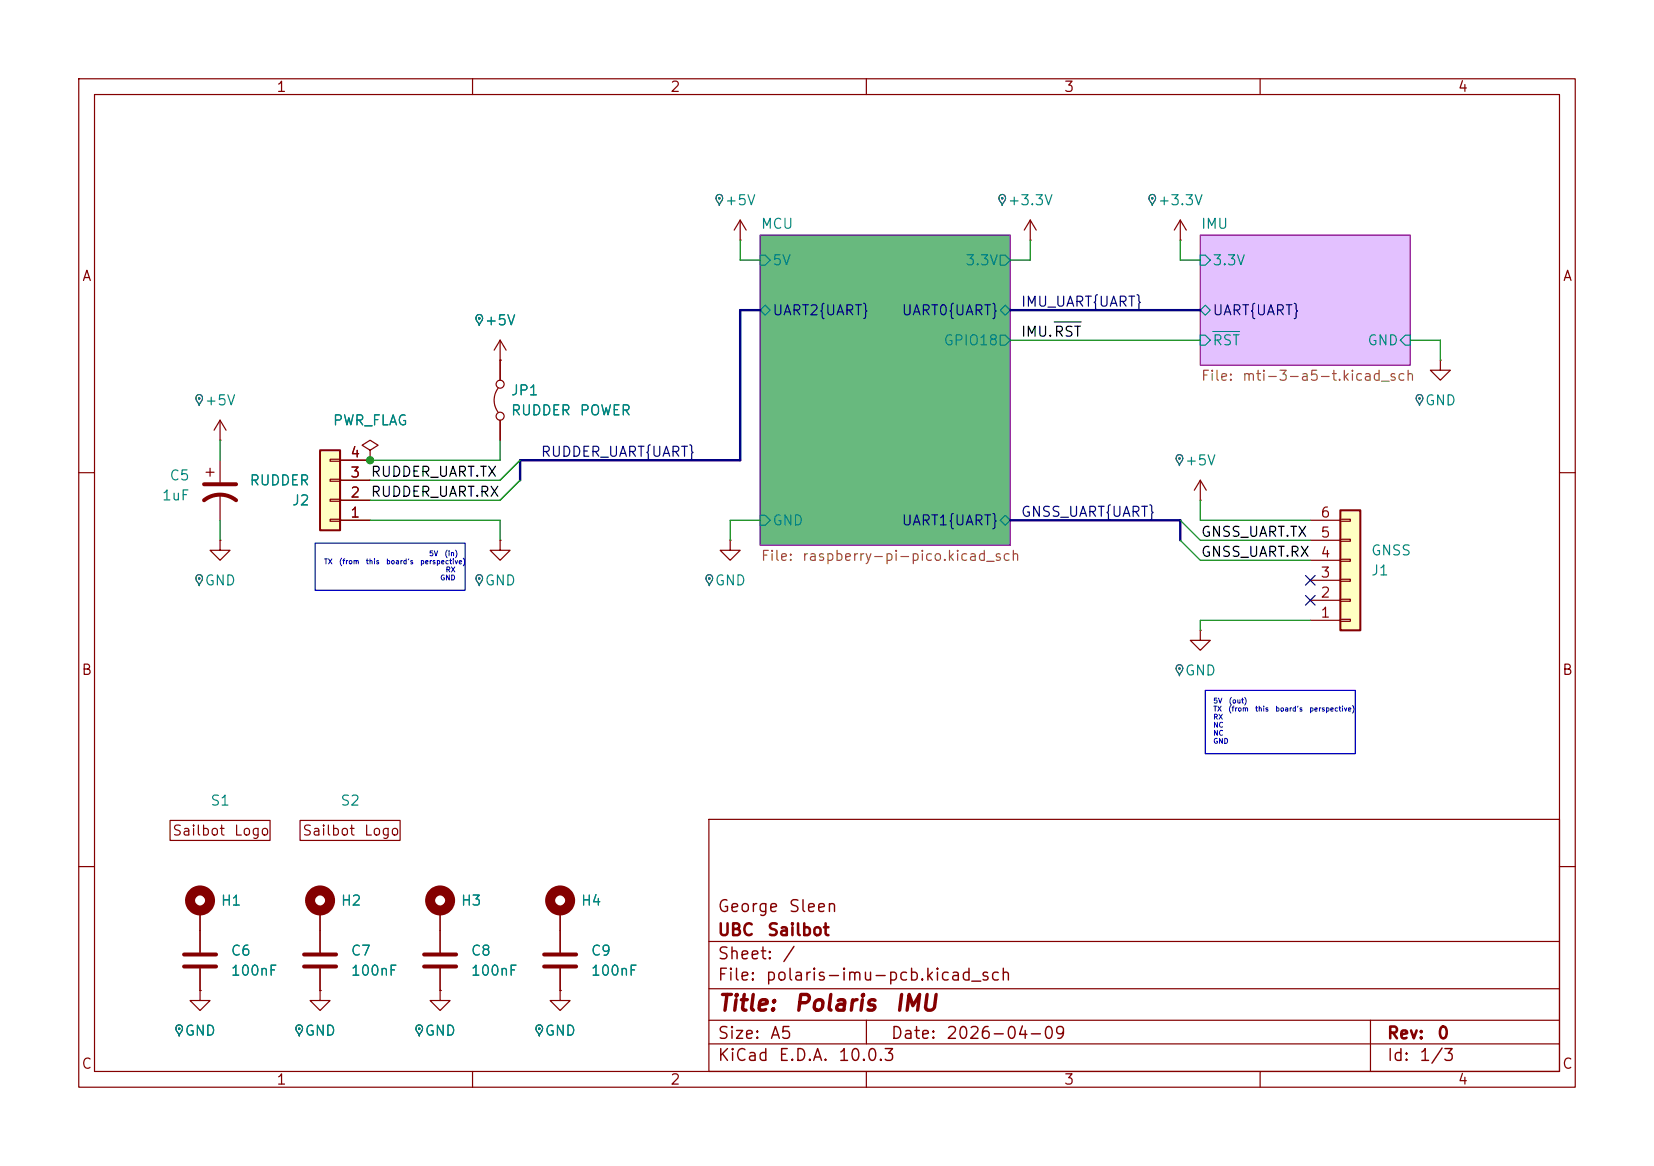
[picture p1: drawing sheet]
<svg xmlns="http://www.w3.org/2000/svg" width="210mm" height="148mm" viewBox="0 0 210 148" stroke-linecap="round" stroke-linejoin="round" font-family="sans-serif">
<path d="M0 0h210v148h-210z" fill="#fff" stroke="#fff" stroke-width=".13"/>
<g fill="none" stroke="#840000" stroke-width=".15">
<path d="M10 10h190v128h-190zM12 12h186v124h-186zM60 10v2M110 10v2M160 10v2M63.2 49.3a2.54 2.54 0 0 0 0 3M63.5 45.7v2.6M63.5 53.3v2.6M10 60h2M92.7 68.6v1.3h1.3l-1.3 1.2-1.3-1.2h1.3M92.7 68.6h.1M152.4 63.5h.1"/>
<path d="M152.4 61l-.8 1.2M152.4 61l.8 1.2M152.4 61v2.5M198 60h2M152.4 80v1.3h1.3l-1.3 1.3-1.3-1.3h1.3M152.4 80h.1M10 110h2M90 104h108v32h-108zM90 119.5h108M198 110h2M60 136v2M90 132.5h108"/>
<path d="M90 129.5h108M90 125.5h108M110 136v2M110 129.5v3M160 136v2M174 129.5v6.5"/>
<circle cx="63.5" cy="48.8" r=".51"/>
<circle cx="63.5" cy="52.8" r=".51"/>
</g>
<path d="M152.4 29.8h26.7v16.6h-26.7z" fill="#e3c1ff" stroke="#e3c1ff" stroke-width=".13"/>
<path d="M96.5 29.8h31.8v39.4h-31.8z" fill="#68b97e" stroke="#68b97e" stroke-width=".13"/>
<path d="M96.5 29.8h31.8v39.4h-31.8zM152.4 29.8h26.7v16.6h-26.7z" fill="none" stroke="#840084" stroke-width=".15"/>
<path d="M96.5 32.4h.7l.6 .6-.6 .7h-.7zM96.5 39.4l.7-.7 .6 .7-.6 .6zM127 32.4h.6l.7 .6-.7 .7h-.6zM127.6 38.7l.7 .7-.7 .6-.6-.6zM152.4 39.4l.6-.7 .7 .7-.7 .6zM152.4 32.4h.6l.7 .6-.7 .7h-.6zM127 42.5h.6l.7 .7-.7 .6h-.6zM152.4 42.5h.6l.7 .7-.7 .6h-.6zM154 42.1h3.4M177.8 43.2l.6-.7h.7v1.3h-.7zM96.5 65.4h.7l.6 .6-.6 .7h-.7zM127 66l.6-.6 .7 .6-.7 .7z" fill="none" stroke="#008484" stroke-width=".15"/>
<path d="M149.5 57.8a.47 .47 0 0 1 .6 .1 .47 .47 0 0 1-.1 .7l-.2 .5-.2-.4a.64 .64 0 0 1-.1-.9zM89.8 73.1a.47 .47 0 0 1 .6 0 .47 .47 0 0 1-.1 .7l-.2 .5-.2-.3a.64 .64 0 0 1-.1-.9zM149.5 84.5a.47 .47 0 0 1 .6 .1 .47 .47 0 0 1-.1 .6l-.2 .6-.2-.4a.64 .64 0 0 1-.1-.9z" fill="none" stroke="#840000" stroke-width=".14"/>
<g fill="#840000" stroke="#840000" stroke-width=".14">
<circle cx="149.8" cy="58.2" r=".09"/>
<circle cx="90.1" cy="73.4" r=".09"/>
<circle cx="149.8" cy="84.9" r=".09"/>
</g>
<path d="M149.5 57.8a.47 .47 0 0 1 .6 .1 .47 .47 0 0 1-.1 .7l-.2 .5-.2-.4a.64 .64 0 0 1-.1-.9zM89.8 73.1a.47 .47 0 0 1 .6 0 .47 .47 0 0 1-.1 .7l-.2 .5-.2-.3a.64 .64 0 0 1-.1-.9zM149.5 84.5a.47 .47 0 0 1 .6 .1 .47 .47 0 0 1-.1 .6l-.2 .6-.2-.4a.64 .64 0 0 1-.1-.9z" fill="none" stroke="#008484" stroke-width=".14"/>
<g fill="#008484" stroke="#008484" stroke-width=".14">
<circle cx="149.8" cy="58.2" r=".09"/>
<circle cx="90.1" cy="73.4" r=".09"/>
<circle cx="149.8" cy="84.9" r=".09"/>
</g>
<path d="M170.2 64.8h2.5v15.2h-2.5z" fill="#ffffc2"/>
<path d="M170.2 64.8h2.5v15.2h-2.5z" fill="none" stroke="#840000" stroke-width=".25"/>
<g fill="none" stroke="#840000" stroke-width=".15">
<path d="M26.2 59.9h1M26.7 59.4v1.1M27.9 55.9h.1M27.9 53.3l-.7 1.3M27.9 53.3l.8 1.3M27.9 53.3v2.6M27.9 58.4v2.8M47 57.2l1-.7-1-.6-1 .6 1 .7v1.2M47 58.4h.1M63.5 45.7h.1M63.5 43.2l-.8 1.3M63.5 43.2l.8 1.3"/>
<path d="M63.5 43.2v2.5M182.9 45.7v1.3h1.2l-1.2 1.3-1.3-1.3h1.3M182.9 45.7h.1M27.9 62.7v3.3M166.4 78.7h3.8M166.4 76.2h3.8M166.4 73.7h3.8M166.4 71.1h3.8M166.4 68.6h3.8M166.4 66h3.8M170.2 78.6h1.2v.3h-1.2zM170.2 76.1h1.2v.2h-1.2z"/>
<path d="M170.2 73.5h1.2v.3h-1.2zM170.2 71h1.2v.2h-1.2zM170.2 68.5h1.2v.2h-1.2zM170.2 65.9h1.2v.3h-1.2z"/>
</g>
<path d="M25 50.2a.47 .47 0 0 1 .7 .1 .47 .47 0 0 1-.1 .6l-.3 .6-.2-.4a.64 .64 0 0 1-.1-.9zM60.6 40a.47 .47 0 0 1 .6 .1 .47 .47 0 0 1-.1 .7l-.2 .5-.2-.3a.64 .64 0 0 1-.1-1zM179.9 50.2a.47 .47 0 0 1 .7 .1 .47 .47 0 0 1-.1 .6l-.3 .6-.1-.4a.64 .64 0 0 1-.2-.9z" fill="none" stroke="#840000" stroke-width=".14"/>
<g fill="#840000" stroke="#840000" stroke-width=".14">
<circle cx="180.2" cy="50.6" r=".09"/>
<circle cx="60.9" cy="40.4" r=".09"/>
<circle cx="25.3" cy="50.6" r=".09"/>
</g>
<path d="M25 50.2a.47 .47 0 0 1 .7 .1 .47 .47 0 0 1-.1 .6l-.3 .6-.2-.4a.64 .64 0 0 1-.1-.9zM60.6 40a.47 .47 0 0 1 .6 .1 .47 .47 0 0 1-.1 .7l-.2 .5-.2-.3a.64 .64 0 0 1-.1-1zM179.9 50.2a.47 .47 0 0 1 .7 .1 .47 .47 0 0 1-.1 .6l-.3 .6-.1-.4a.64 .64 0 0 1-.2-.9z" fill="none" stroke="#008484" stroke-width=".14"/>
<g fill="#008484" stroke="#008484" stroke-width=".14">
<circle cx="180.2" cy="50.6" r=".09"/>
<circle cx="60.9" cy="40.4" r=".09"/>
<circle cx="25.3" cy="50.6" r=".09"/>
</g>
<path d="M25.9 63.5a3.3 3.3 0 0 1 4.1 0M25.9 61.5h4.1" fill="none" stroke="#840000" stroke-width=".51"/>
<path d="M40.6 57.2h2.6v10.1h-2.6z" fill="#ffffc2"/>
<path d="M40.6 57.2h2.6v10.1h-2.6z" fill="none" stroke="#840000" stroke-width=".25"/>
<g fill="none" stroke="#840000" stroke-width=".15">
<path d="M94 30.5h.1M94 27.9l-.8 1.3M94 27.9l.7 1.3M94 27.9v2.6M130.8 30.5h.1M130.8 27.9l-.8 1.3M130.8 27.9l.8 1.3M130.8 27.9v2.6M149.9 30.5h.1M149.9 27.9l-.8 1.3M149.9 27.9l.7 1.3M149.9 27.9v2.6"/>
<path d="M41.9 58.3h1.3v.2h-1.3zM43.2 58.4h3.8M47 58.4h.1M63.5 45.7h.1M63.5 45.7v2.6M63.5 53.3v2.6M27.9 68.6v1.3h1.3l-1.3 1.2-1.2-1.2h1.2M27.9 68.6h.1M41.9 65.9h1.3v.3h-1.3zM41.9 63.4h1.3v.2h-1.3zM41.9 60.8h1.3v.3h-1.3zM43.2 66h3.8"/>
<path d="M43.2 63.5h3.8M43.2 61h3.8M63.5 68.6v1.3h1.3l-1.3 1.2-1.3-1.2h1.3M63.5 68.6h.1M21.6 104.1h12.7v2.6h-12.7zM25.4 115.6v5.3M38.1 104.1h12.7v2.6h-12.7zM40.6 115.6v5.3M55.9 115.6v5.3M71.1 115.6v5.3M25.4 125.7v1.3h1.3l-1.3 1.3-1.3-1.3h1.3M25.4 125.7h.1"/>
<path d="M25.4 122.9v2.8M40.6 125.7v1.3h1.3l-1.3 1.3-1.2-1.3h1.2M40.6 125.7h.1M40.6 122.9v2.8M55.9 125.7v1.3h1.2l-1.2 1.3-1.3-1.3h1.3M55.9 125.7h.1M55.9 122.9v2.8M71.1 125.7v1.3h1.3l-1.3 1.3-1.3-1.3h1.3M71.1 125.7h.1M71.1 122.9v2.8"/>
</g>
<path d="M91 24.8a.47 .47 0 0 1 .7 .1 .47 .47 0 0 1-.1 .6l-.3 .6-.1-.4a.64 .64 0 0 1-.2-.9zM127 24.8a.47 .47 0 0 1 .6 .1 .47 .47 0 0 1-.1 .6l-.2 .6-.2-.4a.64 .64 0 0 1-.1-.9zM146 24.8a.47 .47 0 0 1 .7 .1 .47 .47 0 0 1-.1 .6l-.3 .6-.1-.4a.64 .64 0 0 1-.2-.9zM25 73.1a.47 .47 0 0 1 .7 0 .47 .47 0 0 1-.1 .7l-.3 .5-.2-.3a.64 .64 0 0 1-.1-.9zM60.6 73.1a.47 .47 0 0 1 .6 0 .47 .47 0 0 1-.1 .7l-.2 .5-.2-.3a.64 .64 0 0 1-.1-.9zM22.5 130.2a.47 .47 0 0 1 .6 .1 .47 .47 0 0 1-.1 .7l-.2 .5-.2-.4a.64 .64 0 0 1-.1-.9zM37.7 130.2a.47 .47 0 0 1 .7 .1 .47 .47 0 0 1-.1 .7l-.3 .5-.2-.4a.64 .64 0 0 1-.1-.9zM52.9 130.2a.47 .47 0 0 1 .7 .1 .47 .47 0 0 1-.1 .7l-.3 .5-.1-.4a.64 .64 0 0 1-.2-.9zM68.2 130.2a.47 .47 0 0 1 .6 .1 .47 .47 0 0 1 0 .7l-.3 .5-.2-.4a.64 .64 0 0 1-.1-.9z" fill="none" stroke="#840000" stroke-width=".14"/>
<g fill="#840000" stroke="#840000" stroke-width=".14">
<circle cx="25.3" cy="73.4" r=".09"/>
<circle cx="38" cy="130.6" r=".09"/>
<circle cx="22.8" cy="130.6" r=".09"/>
<circle cx="91.3" cy="25.2" r=".09"/>
<circle cx="146.3" cy="25.2" r=".09"/>
<circle cx="127.3" cy="25.2" r=".09"/>
<circle cx="60.9" cy="73.4" r=".09"/>
<circle cx="68.5" cy="130.6" r=".09"/>
<circle cx="53.2" cy="130.6" r=".09"/>
</g>
<path d="M91 24.8a.47 .47 0 0 1 .7 .1 .47 .47 0 0 1-.1 .6l-.3 .6-.1-.4a.64 .64 0 0 1-.2-.9zM127 24.8a.47 .47 0 0 1 .6 .1 .47 .47 0 0 1-.1 .6l-.2 .6-.2-.4a.64 .64 0 0 1-.1-.9zM146 24.8a.47 .47 0 0 1 .7 .1 .47 .47 0 0 1-.1 .6l-.3 .6-.1-.4a.64 .64 0 0 1-.2-.9zM60.6 40a.47 .47 0 0 1 .6 .1 .47 .47 0 0 1-.1 .7l-.2 .5-.2-.3a.64 .64 0 0 1-.1-1zM25 73.1a.47 .47 0 0 1 .7 0 .47 .47 0 0 1-.1 .7l-.3 .5-.2-.3a.64 .64 0 0 1-.1-.9zM60.6 73.1a.47 .47 0 0 1 .6 0 .47 .47 0 0 1-.1 .7l-.2 .5-.2-.3a.64 .64 0 0 1-.1-.9zM22.5 130.2a.47 .47 0 0 1 .6 .1 .47 .47 0 0 1-.1 .7l-.2 .5-.2-.4a.64 .64 0 0 1-.1-.9zM37.7 130.2a.47 .47 0 0 1 .7 .1 .47 .47 0 0 1-.1 .7l-.3 .5-.2-.4a.64 .64 0 0 1-.1-.9zM52.9 130.2a.47 .47 0 0 1 .7 .1 .47 .47 0 0 1-.1 .7l-.3 .5-.1-.4a.64 .64 0 0 1-.2-.9zM68.2 130.2a.47 .47 0 0 1 .6 .1 .47 .47 0 0 1 0 .7l-.3 .5-.2-.4a.64 .64 0 0 1-.1-.9z" fill="none" stroke="#008484" stroke-width=".14"/>
<g fill="#008484" stroke="#008484" stroke-width=".14">
<circle cx="25.3" cy="73.4" r=".09"/>
<circle cx="38" cy="130.6" r=".09"/>
<circle cx="22.8" cy="130.6" r=".09"/>
<circle cx="91.3" cy="25.2" r=".09"/>
<circle cx="146.3" cy="25.2" r=".09"/>
<circle cx="127.3" cy="25.2" r=".09"/>
<circle cx="60.9" cy="73.4" r=".09"/>
<circle cx="68.5" cy="130.6" r=".09"/>
<circle cx="53.2" cy="130.6" r=".09"/>
<circle cx="60.9" cy="40.4" r=".09"/>
</g>
<g fill="none" stroke="#840000" stroke-width="1.3">
<circle cx="25.4" cy="114.3" r="1.27"/>
<circle cx="40.6" cy="114.3" r="1.27"/>
<circle cx="55.9" cy="114.3" r="1.27"/>
<circle cx="71.1" cy="114.3" r="1.27"/>
</g>
<path d="M23.4 121.2h4M23.4 122.7h4M38.6 121.2h4.1M38.6 122.7h4.1M53.8 121.2h4.1M53.8 122.7h4.1M69.1 121.2h4.1M69.1 122.7h4.1" fill="none" stroke="#840000" stroke-width=".51"/>
<path d="M133.9 40.9h3.4" fill="none" stroke="#000" stroke-width=".15"/>
<path d="M96.5 39.4h-2.5v19h-28v2.6M128.3 39.4h24.1M128.3 66h21.6v2.6" fill="none" stroke="#000084" stroke-width=".3"/>
<g fill="none" stroke="#008400" stroke-width=".15">
<path d="M94 30.5v2.5h2.5M130.8 30.5v2.5h-2.5M149.9 30.5v2.5h2.5M27.9 55.9v2.5M63.5 55.9v2.5h-16.5M66 58.4l-2.5 2.6h-16.5M128.3 43.2h24.1M179.1 43.2h3.8v2.5M27.9 66v2.6M47 66h16.5v2.6M66 61l-2.5 2.5h-16.5M96.5 66h-3.8v2.6"/>
<path d="M149.9 68.6l2.5 2.5h14M149.9 66l2.5 2.6h14M152.4 63.5v2.5h14M166.4 78.7h-14v1.3"/>
</g>
<path d="M165.8 75.6l1.2 1.2M165.8 73.1l1.2 1.2M167 75.6l-1.2 1.2M167 73.1l-1.2 1.2" fill="none" stroke="#000084" stroke-width=".15"/>
<path d="M40 68.9h19.1v6h-19.1zM153 87.6h19.1v8.1h-19.1z" fill="none" stroke="#0000c2" stroke-width=".15"/>
<circle cx="47" cy="58.4" r=".46" fill="#008400" stroke="#008400" stroke-width=".13"/>
<g font-size="2" fill="#840000">
<text x="91" y="128.8">Title:</text>
<text x="100.7" y="128.8">Polaris</text>
<text x="113.5" y="128.8">IMU</text>
</g>
<g font-size="1.5" fill="#840000">
<text x="91" y="119.2">UBC</text>
<text x="91" y="116.2">George</text>
<text x="97.3" y="119.2">Sailbot</text>
<text x="100" y="116.2">Sleen</text>
<text x="91" y="124.9">File:</text>
<text x="91" y="122.2">Sheet:</text>
<text x="97.1" y="124.9">polaris-imu-pcb.kicad_sch</text>
<text x="99.2" y="122.2">/</text>
<text x="91" y="135.1">KiCad</text>
<text x="91" y="132.3">Size:</text>
<text x="97.7" y="132.3">A5</text>
<text x="98.7" y="135.1">E.D.A.</text>
<text x="106.3" y="135.1">10.0.3</text>
<text x="113" y="132.3">Date:</text>
<text x="120" y="132.3">2026-04-09</text>
<text x="176" y="132.3">Rev:</text>
<text x="176" y="135.1">Id:</text>
<text x="180.1" y="135.1">1/3</text>
<text x="182.4" y="132.3">0</text>
</g>
<g font-size="1.3" fill="#840000">
<text x="35" y="12">1</text>
<text x="85" y="12">2</text>
<text x="135" y="12">3</text>
<text x="185" y="12">4</text>
<text x="10.3" y="36">A</text>
<text x="198.4" y="36">A</text>
<text x="44.4" y="58.4">4</text>
<text x="44.4" y="63.5">2</text>
<text x="44.4" y="60.9">3</text>
<text x="44.4" y="66">1</text>
<text x="167.6" y="71.1">4</text>
<text x="167.6" y="68.6">5</text>
<text x="167.6" y="66">6</text>
<text x="167.6" y="76.2">2</text>
<text x="167.6" y="73.6">3</text>
<text x="167.6" y="78.7">1</text>
<text x="10.3" y="86">B</text>
<text x="198.3" y="86">B</text>
<text x="21.8" y="106.4">Sailbot</text>
<text x="29.6" y="106.4">Logo</text>
<text x="38.3" y="106.4">Sailbot</text>
<text x="46.1" y="106.4">Logo</text>
<text x="10.3" y="136">C</text>
<text x="198.3" y="136">C</text>
<text x="35" y="138">1</text>
<text x="85" y="138">2</text>
<text x="135" y="138">3</text>
<text x="185" y="138">4</text>
</g>
<g font-size="1.3" fill="#008484">
<text x="91.9" y="26.4">+5V</text>
<text x="96.5" y="29.4">MCU</text>
<text x="127.9" y="26.4">+3.3V</text>
<text x="146.9" y="26.4">+3.3V</text>
<text x="152.4" y="29.4">IMU</text>
<text x="98" y="34">5V</text>
<text x="122.5" y="34">3.3V</text>
<text x="153.9" y="34">3.3V</text>
<text x="61.5" y="41.6">+5V</text>
<text x="119.7" y="44.2">GPIO18</text>
<text x="153.9" y="44.2">RST</text>
<text x="173.5" y="44.2">GND</text>
<text x="25.9" y="51.8">+5V</text>
<text x="64.8" y="50.5">JP1</text>
<text x="64.8" y="53">RUDDER</text>
<text x="73.5" y="53">POWER</text>
<text x="180.8" y="51.8">GND</text>
<text x="42.2" y="54.3">PWR_FLAG</text>
<text x="150.4" y="59.4">+5V</text>
<text x="20.5" y="63.8">1uF</text>
<text x="21.4" y="61.3">C5</text>
<text x="31.6" y="61.9">RUDDER</text>
<text x="37" y="64.5">J2</text>
<text x="98" y="67">GND</text>
<text x="174" y="70.8">GNSS</text>
<text x="25.9" y="74.6">GND</text>
<text x="61.5" y="74.6">GND</text>
<text x="90.7" y="74.6">GND</text>
<text x="174" y="73.4">J1</text>
<text x="150.4" y="86.1">GND</text>
<text x="26.6" y="102.6">S1</text>
<text x="43.1" y="102.6">S2</text>
<text x="27.9" y="115.3">H1</text>
<text x="43.2" y="115.3">H2</text>
<text x="58.4" y="115.3">H3</text>
<text x="73.7" y="115.3">H4</text>
<text x="29.2" y="121.6">C6</text>
<text x="29.2" y="124.2">100nF</text>
<text x="44.5" y="121.6">C7</text>
<text x="44.5" y="124.2">100nF</text>
<text x="59.7" y="121.6">C8</text>
<text x="59.7" y="124.2">100nF</text>
<text x="74.9" y="121.6">C9</text>
<text x="74.9" y="124.2">100nF</text>
<text x="23.4" y="131.8">GND</text>
<text x="38.6" y="131.8">GND</text>
<text x="53.8" y="131.8">GND</text>
<text x="69.1" y="131.8">GND</text>
</g>
<g font-size="1.3" fill="#000084">
<text x="98" y="40.3">UART2{UART}</text>
<text x="114.4" y="40.3">UART0{UART}</text>
<text x="129.5" y="39.2">IMU_UART{UART}</text>
<text x="153.9" y="40.3">UART{UART}</text>
<text x="68.6" y="58.3">RUDDER_UART{UART}</text>
<text x="129.5" y="65.9">GNSS_UART{UART}</text>
<text x="114.4" y="67">UART1{UART}</text>
</g>
<g font-size="1.3">
<text x="129.5" y="43.1">IMU.RST</text>
<text x="47" y="63.4">RUDDER_UART.RX</text>
<text x="47" y="60.8">RUDDER_UART.TX</text>
<text x="152.4" y="68.5">GNSS_UART.TX</text>
<text x="152.4" y="71">GNSS_UART.RX</text>
</g>
<g font-size="1.3" fill="#848400">
<text x="152.4" y="48.7">File:</text>
<text x="157.6" y="48.7">mti-3-a5-t.kicad_sch</text>
<text x="96.5" y="71.5">File:</text>
<text x="101.7" y="71.5">raspberry-pi-pico.kicad_sch</text>
</g>
<g font-size=".6" fill="#0000c2">
<text x="41.1" y="71.8">TX</text>
<text x="43" y="71.8">(from</text>
<text x="46.4" y="71.8">this</text>
<text x="49" y="71.8">board's</text>
<text x="53.3" y="71.8">perspective)</text>
<text x="54.4" y="70.7">5V</text>
<text x="56.4" y="70.7">(in)</text>
<text x="55.8" y="73.8">GND</text>
<text x="56.5" y="72.8">RX</text>
<text x="154" y="89.4">5V</text>
<text x="156" y="89.4">(out)</text>
<text x="154" y="90.5">TX</text>
<text x="154" y="91.5">RX</text>
<text x="154" y="92.5">NC</text>
<text x="154" y="93.5">NC</text>
<text x="154" y="94.6">GND</text>
<text x="155.9" y="90.5">(from</text>
<text x="159.3" y="90.5">this</text>
<text x="161.9" y="90.5">board's</text>
<text x="166.2" y="90.5">perspective)</text>
</g>
</svg>
